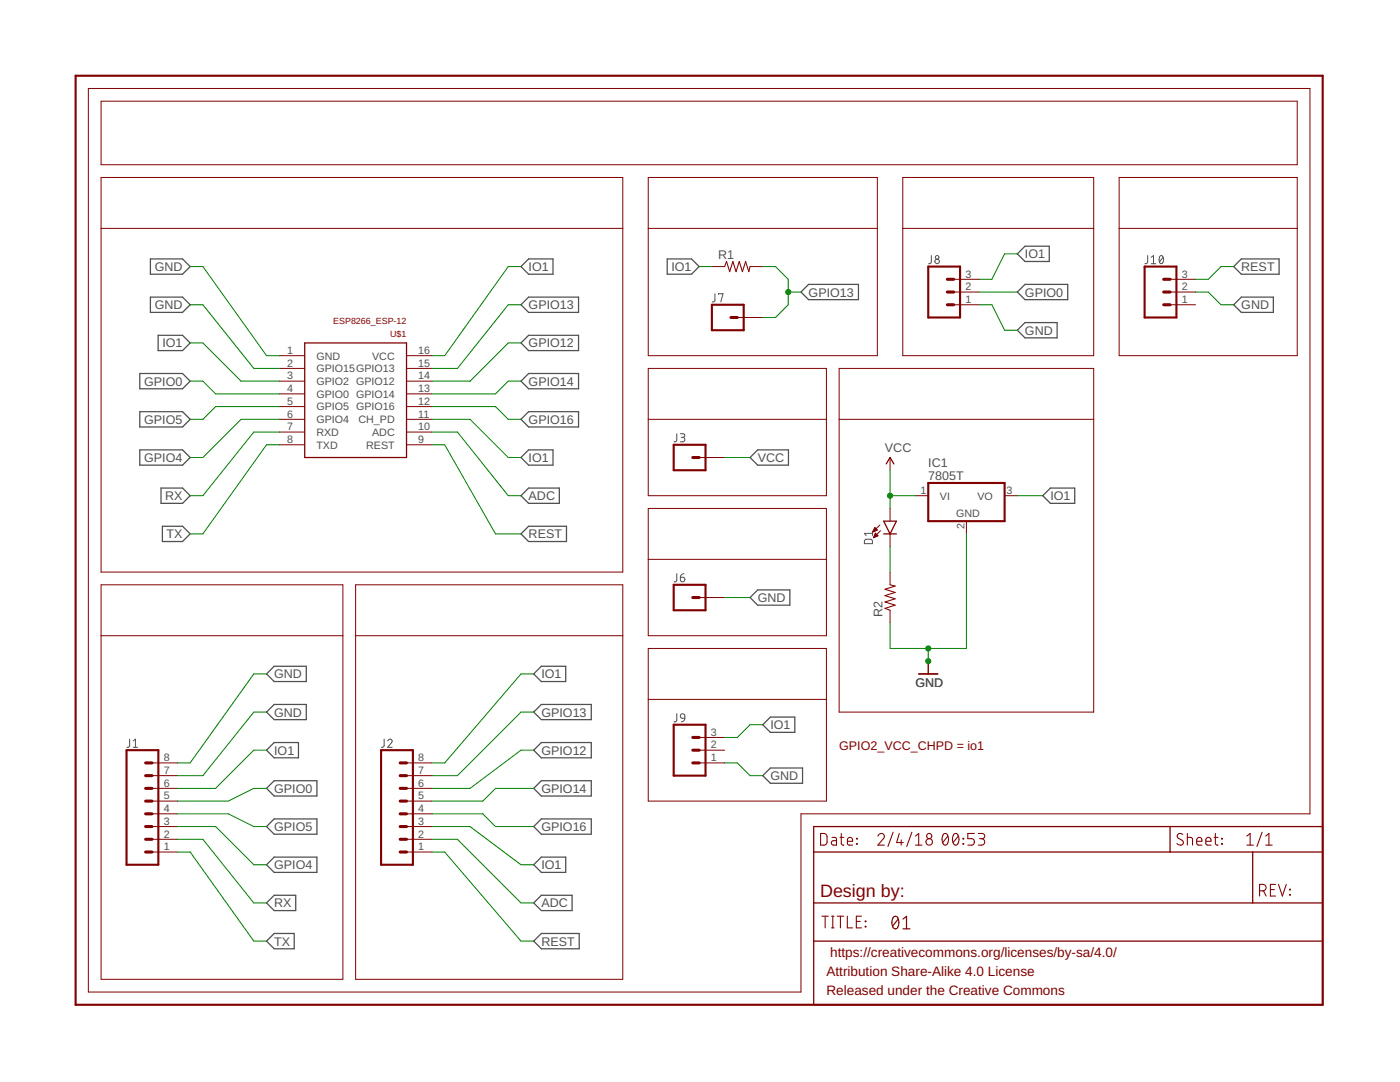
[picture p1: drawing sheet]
<svg xmlns="http://www.w3.org/2000/svg" width="279mm" height="216mm" viewBox="0 0 279 216" stroke-linecap="round" stroke-linejoin="round" font-family="sans-serif">
<g fill="none" stroke="#505050" stroke-width=".2">
<path d="M142.7 58.6v1.4l-.5 .2M143.4 58.8v-.2h.9l-.5 1.6M185.9 51l-.1 1.4-.5 .2M229 51v1.4l-.5 .2M229.7 52.6h1M229.7 51.4l.5-.4v1.6M231.5 51.1l.3-.1a.95 .95 0 0 1 0 1.6 1.04 1.04 0 0 1-.3-1.5zM232.1 51.4l-.7 .9M135.1 86.6l-.1 1.3-.1 .2-.4 .1M135.8 86.6h.5a.36 .36 0 0 1 .4 .3 .36 .36 0 0 1-.4 .4h-.3M136.2 87.3a.44 .44 0 0 1 .5 .4 .44 .44 0 0 1-.5 .5h-.4M135.1 114.5l-.1 1.4-.1 .2h-.4"/>
<path d="M135.8 115.2h.5a.45 .45 0 0 1 .4 .5 .45 .45 0 0 1-.5 .4 .45 .45 0 0 1-.4-.4zM136.5 114.5l-.6 .3-.1 .4M172.6 107.7l1.2-.1 .3 .3v.6h-1.6zM174.1 106v.9M174.1 106.4h-1.6l.4 .5M25.9 147.5l-.1 1.4-.1 .2h-.4M26.6 149.1h.9M26.6 147.8l.4-.3v1.6M76.7 147.5l-.1 1.4-.2 .2h-.3M77.4 147.8a.44 .44 0 0 1 .6-.3 .44 .44 0 0 1 .1 .7l-.7 .9h.9M135.1 142.4l-.1 1.4-.1 .2h-.4M135.9 142.5l.3-.1 .3 .1 .2 .8-.8-.1-.1-.3z"/>
<path d="M136.7 143.3l-.2 .4-.5 .3"/>
<circle cx="187" cy="51.3" r=".36"/>
<circle cx="187" cy="52.2" r=".44"/>
</g>
<g fill="none" stroke="#505050" stroke-width=".25">
<path d="M30 51.7h6.4l1.6 1.5-1.6 1.5h-6.4zM30 59.3h6.4l1.6 1.5-1.6 1.5h-6.4zM104 53.2l1.5-1.5h4.9v3h-4.9zM133.2 51.7h4.8l1.5 1.5-1.5 1.5h-4.8zM161.4 56.7h9.9v3.1h-9.9l-1.5-1.5zM203 50.7l1.6-1.6h4.8v3.1h-4.8zM203 58.3l1.6-1.6h8.5v3.1h-8.5zM246.2 53.2l1.5-1.5h7.6v3h-7.6zM27.9 74.5h8.5l1.6 1.6-1.6 1.5h-8.5zM31.6 66.9h4.8l1.6 1.5-1.6 1.6h-4.8zM104 60.8l1.5-1.5h10v3h-10zM104 68.4l1.5-1.5h10v3.1h-10z"/>
<path d="M104 76.1l1.5-1.6h10v3.1h-10zM203 65.9l1.6-1.5h6.4v3h-6.4zM246.2 60.8l1.5-1.5h6.4v3h-6.4zM27.9 89.8h8.5l1.6 1.5-1.6 1.5h-8.5zM27.9 82.1h8.5l1.6 1.6-1.6 1.5h-8.5zM32.1 97.4h4.3l1.6 1.5-1.6 1.5h-4.3zM104 83.7l1.5-1.6h10v3.1h-10zM104 91.3l1.5-1.5h4.9v3h-4.9zM104 98.9l1.5-1.5h6.1v3h-6.1zM149.7 91.3l1.5-1.5h6.2v3h-6.2zM208.1 98.9l1.5-1.5h4.9v3h-4.9zM32.4 105h4l1.6 1.5-1.6 1.6h-4z"/>
<path d="M104 106.5l1.5-1.5h7.6v3.1h-7.6zM149.7 119.2l1.5-1.5h6.4v3.1h-6.4zM53.2 134.5l1.5-1.6h6.4v3.1h-6.4zM108 132.9h4.9v3.1h-4.9l-1.5-1.5zM53.2 142.1l1.5-1.5h6.4v3h-6.4zM53.2 149.7l1.5-1.5h4.9v3h-4.9zM53.2 157.3l1.5-1.5h8.5v3h-8.5zM108 140.6h10v3h-10l-1.5-1.5zM108 148.2h10v3h-10l-1.5-1.5zM108 155.8h10v3h-10l-1.5-1.5zM153.8 153.2h6.4v3.1h-6.4l-1.6-1.5zM153.8 143.1h4.8v3h-4.8l-1.6-1.5z"/>
<path d="M53.2 164.9l1.5-1.5h8.5v3.1h-8.5zM54.7 171h8.5v3.1h-8.5l-1.5-1.5zM106.5 172.6l1.5-1.6h4.9v3.1h-4.9zM108 163.4h10v3.1h-10l-1.5-1.6zM108 178.6h6.2v3.1h-6.2l-1.5-1.5zM53.2 187.8l1.5-1.5h4v3h-4zM53.2 180.2l1.5-1.6h4.3v3.1h-4.3zM108 186.3h7.6v3h-7.6l-1.5-1.5z"/>
</g>
<g fill="none" stroke="#800000" stroke-width=".2">
<path d="M17.6 17.7h243.8v144.7h-101.5v35.6h-142.3zM20.2 20.2h238.7v12.7h-238.7zM20.2 35.4h104.1v78.8h-104.1zM129.4 35.4h45.7v35.6h-45.7zM180.2 35.4h38.1v35.6h-38.1zM223.4 35.4h35.5v35.6h-35.5zM20.2 45.6h104.1M129.4 45.6h45.7M142.1 53.2h2.5M149.7 53.2h2.5M180.2 45.6h38.1M190.3 58.3h5.1"/>
<path d="M190.3 55.7h5.1M223.4 45.6h35.5M233.5 58.3h5.1M233.5 55.7h5.1M55.7 71h5.1M55.7 73.5h5.1M55.7 76.1h5.1M55.7 78.6h5.1M81.1 71h5.1M81.1 73.5h5.1M81.1 76.1h5.1M81.1 78.6h5.1"/>
<path d="M129.4 73.5h35.5v25.4h-35.5zM147.2 63.4h5M167.5 73.5h50.8v68.6h-50.8zM190.3 60.8h5.1M233.5 60.8h5.1M55.7 83.7h5.1M55.7 81.1h5.1M55.7 86.2h5.1M55.7 88.8h5.1M81.1 83.7h5.1M81.1 81.1h5.1M81.1 86.2h5.1"/>
<path d="M81.1 88.8h5.1M129.4 83.7h35.5M139.5 91.3h5.1M167.5 83.7h50.8M177.6 91.3v2.5M182.7 98.9h2.6M200.5 98.9h2.5M20.2 116.7h48.2v78.7h-48.2zM71 116.7h53.3v78.7h-53.3zM129.4 101.5h35.5v25.4h-35.5zM129.4 111.6h35.5M139.5 119.2h5.1"/>
<path d="M174.2 106h.3M174.3 105.9h.4M174.3 105.8h.7M174.3 107.3h.1M174.4 105.7h.6M174.4 107.1h.3M174.5 105.6h.4M174.5 107h.5M174.5 105.4h.3M174.5 106.9h.7M174.6 105.3h.1M174.6 106.8h.5"/>
<path d="M174.6 105.3l.5 .5-.9 .4zM174.6 106.6h.3M174.6 106.5h.2M174.7 106.4l-.4 .9M174.7 106.4l.5 .5-.9 .4M174.7 106.4h.1M175.6 104.8l-1.4 1.4M175.7 105.9l-1.4 1.4M177.6 101.5v2.5M177.6 106.5v2.6M177.6 114.2v2.5M192.9 104v2.5"/>
<path d="M20.2 126.9h48.2M71 126.9h53.3M129.4 129.4h35.5v30.5h-35.5zM129.4 139.6h35.5M177.6 121.8v2.5M185.3 131.9v2.6M30.3 159.9h5.1M30.3 157.3h5.1M30.3 154.8h5.1M30.3 152.2h5.1M81.1 159.9h5.1M81.1 157.3h5.1"/>
<path d="M81.1 154.8h5.1M81.1 152.2h5.1M139.5 152.2h5.1M139.5 149.7h5.1M139.5 147.2h5.1M30.3 162.4h5.1M30.3 170h5.1M30.3 167.5h5.1M30.3 164.9h5.1M81.1 162.4h5.1M81.1 170h5.1M81.1 167.5h5.1"/>
<path d="M81.1 164.9h5.1"/>
</g>
<g fill="none" stroke="#800000" stroke-width=".21">
<path d="M144.6 53.2l.4-1 .6 2 .7-2 .6 2 .6-2 .7 2 .6-2 .6 2 .3-1M177.6 116.7l1 .2-2 .7 2 .6-2 .7 2 .6-2 .6 2 .7-2 .6 1 .4M163.8 166.3h.8l.4 .5v1.4l-.4 .4h-.8zM166 167.1h.7l.2 .2v1.3h-.5a.44 .44 0 0 1-.5-.4 .44 .44 0 0 1 .5-.5h.5M167.6 167.1h.8M167.9 166.3v2.1l.5 .2M169.1 167.9h1.1a.55 .55 0 0 0-.4-.8 .55 .55 0 0 0-.7 .5l.1 .9 1 .1M171 167.3l.1 .1zM171 168.3l.1 .1zM175.2 166.8a.64 .64 0 0 1 .9-.5 .64 .64 0 0 1 .2 1l-1.1 1.3h1.3M178.2 166.1l-1 2.8M179.5 166.3l-.6 1.8h1.4"/>
<path d="M179.9 167.6v1M182 166.1l-1 2.8M182.7 168.6h1.3M182.7 166.8l.6-.5v2.3M188.4 166.4a.66 .66 0 0 1 .7 .1 .66 .66 0 0 1 .2 .7 .98 .98 0 0 1-.8 1.4 1.64 1.64 0 0 1-.1-2.2zM189.2 166.8l-1.1 1.3M190.5 166.4a.67 .67 0 0 1 .7 .1 .67 .67 0 0 1 .2 .7 1 1 0 0 1-.8 1.4 1.59 1.59 0 0 1-.1-2.2zM191.3 166.8l-1.1 1.3M192.2 168.3l.1 .1zM192.2 167.3l.1 .1zM194.4 166.3h-1.3v1h.8a.66 .66 0 0 1 .5 .7 .66 .66 0 0 1-.5 .6h-.8M195.2 166.3h.8a.52 .52 0 0 1 .5 .5 .52 .52 0 0 1-.5 .5h-.5"/>
<path d="M195.9 167.3a.65 .65 0 0 1 .6 .7 .65 .65 0 0 1-.6 .6h-.7M236.1 166.5a.58 .58 0 0 0-.9-.1 .58 .58 0 0 0 0 .9l.7 .4a.58 .58 0 0 1 .1 .8 .58 .58 0 0 1-.9 0l-.2-.2M237 167.1l.9 .1 .1 .3v1.1M237 166.3v2.3M238.8 167.9h1.1a.55 .55 0 0 0-.4-.8 .55 .55 0 0 0-.7 .5l.2 .9 .9 .1M240.6 167.9h1.1a.55 .55 0 0 0-.4-.8 .55 .55 0 0 0-.7 .5l.1 .9 1 .1M242.3 167.1h.8M242.5 166.3v2l.3 .3h.3M243.8 168.3l.1 .1zM243.8 167.3l.1 .1zM248.8 168.6h1.3M248.8 166.8l.7-.5v2.3"/>
<path d="M251.4 177.8h.6a.65 .65 0 0 0 .7-.7 .65 .65 0 0 0-.7-.6h-.6v2.3M251.9 166.1l-1.1 2.8M252.2 177.8l.5 1M252.6 168.6h1.3M252.6 166.8l.6-.5v2.3M253.5 177.5h.8M254.6 176.5h-1.1v2.3h1.1M255.1 176.5l.8 2.3 .8-2.3M257.4 177.4l.1 .2zM257.4 178.5l.1 .1zM164 182.8h1.3M164.7 182.8v2.3"/>
<path d="M165.9 182.8h.6M165.9 185.1h.6M166.2 182.8v2.3M167.1 182.8h1.3M167.7 182.8v2.3M169.1 182.8v2.3h1M170.9 183.9h.8M171.9 182.8h-1v2.3h1M172.7 183.8l.1 .1zM172.7 184.8l.1 .2z"/>
<circle cx="185.4" cy="166.8" r=".52"/>
<circle cx="185.4" cy="168" r=".65"/>
</g>
<path d="M15.1 15.1h248.9v185.4h-248.9zM185.3 53.2h6.3v10.2h-6.3zM228.4 53.2h6.4v10.2h-6.4zM142.1 60.8h6.3v5.1h-6.3zM134.5 88.8h6.3v5h-6.3zM185.3 96.4h15.2v7.6h-15.2zM134.5 116.7h6.3v5.1h-6.3zM25.3 149.7h6.3v22.9h-6.3zM76.1 149.7h6.3v22.9h-6.3zM134.5 144.6h6.3v10.2h-6.3z" fill="none" stroke="#800000" stroke-width=".42"/>
<path d="M60.8 68.4h20.3v22.9h-20.3zM176.9 92.6l.7-1.3 .8 1.3M176.4 104h2.5l-1.3 2.5zM176.4 106.5h2.5M183.3 134.5h3.9M162.4 164.9h101.6v35.6h-101.6zM162.4 170h101.6M233.5 164.9v5.1M250 170v10.2M162.4 180.2h101.6M162.4 187.8h101.6" fill="none" stroke="#800000" stroke-width=".25"/>
<path d="M178.3 183a.59 .59 0 0 1 .7-.1 .59 .59 0 0 1 .3 .6 1.61 1.61 0 0 1-.4 1.8h-.2a1.18 1.18 0 0 1-.7-1.5zM179.3 183.4l-1.2 1.4M180.2 183.4l.7-.6v2.5M180.2 185.3h1.4" fill="none" stroke="#800000" stroke-width=".23"/>
<g fill="none" stroke="#800000" stroke-width=".61">
<path d="M189.1 55.7h1.2M189.1 58.3h1.2M232.2 55.7h1.3M232.2 58.3h1.3M145.9 63.4h1.3M189.1 60.8h1.2M232.2 60.8h1.3M138.3 91.3h1.2M138.3 119.2h1.2M29.1 159.9h1.2M29.1 157.3h1.2M29.1 154.8h1.2"/>
<path d="M29.1 152.2h1.2M79.9 159.9h1.2M79.9 157.3h1.2M79.9 154.8h1.2M79.9 152.2h1.2M138.3 152.2h1.2M138.3 147.2h1.2M138.3 149.7h1.2M29.1 164.9h1.2M29.1 167.5h1.2M29.1 170h1.2M29.1 162.4h1.2"/>
<path d="M79.9 164.9h1.2M79.9 167.5h1.2M79.9 170h1.2M79.9 162.4h1.2"/>
</g>
<g fill="none" stroke="#008000" stroke-width=".2">
<path d="M38 53.2h2.5l12.7 17.8h2.5M104 53.2h-2.6l-12.6 17.8h-2.6M139.5 53.2h2.6M152.2 53.2h2.6l2.5 2.5v5.1l-2.5 2.6h-2.6M157.3 58.3h2.6M195.4 58.3h7.6M203 50.7h-2.5l-2.5 5h-2.6M238.6 58.3h2.5l2.6 2.5h2.5M246.2 53.2h-2.5l-2.6 2.5h-2.5M38 60.8h2.5l10.2 12.7h5M38 68.4h2.5l7.6 7.7h7.6M38 76.1h2.5l2.5 2.5h12.7"/>
<path d="M104 60.8h-2.6l-10.1 12.7h-5.1M104 68.4h-2.6l-7.6 7.7h-7.6M104 76.1h-2.6l-2.5 2.5h-12.7M195.4 60.8h2.6l2.5 5.1h2.5M55.7 83.7h-7.6l-7.6 7.6h-2.5M55.7 81.1h-12.7l-2.5 2.6h-2.5M55.7 86.2h-5l-10.2 12.7h-2.5M55.7 88.8h-2.5l-12.7 17.7h-2.5M86.2 83.7h7.6l7.6 7.6h2.6M86.2 81.1h12.7l2.5 2.6h2.6M86.2 86.2h5.1l10.1 12.7h2.6M86.2 88.8h2.6l10.1 17.7h5.1"/>
<path d="M144.6 91.3h5.1M177.6 93.8v7.7M177.6 98.9h5.1M203 98.9h5.1M144.6 119.2h5.1M177.6 109.1v5.1M192.9 106.5v22.9h-15.3v-5.1M53.2 134.5h-2.5l-12.7 17.7h-2.6M106.5 134.5h-2.5l-15.2 17.7h-2.6M185.3 129.4v2.5M53.2 142.1h-2.5l-10.2 12.7h-5.1M53.2 149.7h-2.5l-7.7 7.6h-7.6"/>
<path d="M53.2 157.3h-2.5l-5.1 2.6h-10.2M106.5 142.1h-2.5l-12.7 12.7h-5.1M106.5 149.7h-2.5l-10.2 7.6h-7.6M106.5 157.3h-7.6l-2.5 2.6h-10.2M144.6 152.2h2.6l2.5 2.6h2.5M152.2 144.6h-2.5l-2.5 2.6h-2.6M35.4 164.9h7.6l7.7 7.7h2.5M35.4 162.4h10.2l5.1 2.5h2.5M35.4 167.5h5.1l10.2 12.7h2.5M35.4 170h2.6l12.7 17.8h2.5M86.2 164.9h7.6l10.2 7.7h2.5M86.2 162.4h10.2l2.5 2.5h7.6"/>
<path d="M86.2 167.5h5.1l12.7 12.7h2.5M86.2 170h2.6l15.2 17.8h2.5"/>
</g>
<g fill="#008000" stroke="#008000" stroke-width=".2">
<circle cx="185.3" cy="131.9" r=".51"/>
<circle cx="185.3" cy="129.4" r=".51"/>
<circle cx="157.3" cy="58.3" r=".51"/>
<circle cx="177.6" cy="98.9" r=".51"/>
</g>
<text font-size="3.6" fill="#800000" x="163.7" y="178.9">Design by:</text>
<g font-size="2.7" fill="#800000">
<text x="165.7" y="191">https://creativecommons.org/licenses/by-sa/4.0/</text>
<text x="164.9" y="194.8">Attribution Share-Alike 4.0 License</text>
<text x="164.9" y="198.6">Released under the Creative Commons</text>
</g>
<g font-size="2.5" fill="#505050">
<text x="143.3" y="51.7">R1</text>
<text x="204.6" y="51.5">IO1</text>
<text x="30.9" y="54.1">GND</text>
<text x="105.5" y="54.1">IO1</text>
<text x="134" y="54.1">IO1</text>
<text x="161.4" y="59.2">GPIO13</text>
<text x="204.6" y="59.2">GPIO0</text>
<text x="247.7" y="54.1">REST</text>
<text x="30.9" y="61.7">GND</text>
<text x="105.5" y="61.7">GPIO13</text>
<text x="247.7" y="61.7">GND</text>
<text x="32.4" y="69.3">IO1</text>
<text x="105.5" y="69.3">GPIO12</text>
<text x="204.6" y="66.8">GND</text>
<text x="28.8" y="76.9">GPIO0</text>
<text x="105.5" y="76.9">GPIO14</text>
<text x="28.8" y="84.6">GPIO5</text>
<text x="105.5" y="84.6">GPIO16</text>
<text x="28.8" y="92.2">GPIO4</text>
<text x="105.5" y="92.2">IO1</text>
<text x="151.2" y="92.2">VCC</text>
<text x="176.6" y="90.3">VCC</text>
<text x="185.2" y="95.7">7805T</text>
<text x="185.2" y="93.2">IC1</text>
<text x="33" y="99.8">RX</text>
<text x="105.5" y="99.8">ADC</text>
<text x="209.6" y="99.8">IO1</text>
<text x="33.2" y="107.4">TX</text>
<text x="105.5" y="107.4">REST</text>
<text x="151.2" y="120.1">GND</text>
<text x="176.1" y="123" transform="rotate(-90 176.1 123)">R2</text>
<text x="54.7" y="135.4">GND</text>
<text x="108" y="135.4">IO1</text>
<text x="182.7" y="137">GND</text>
<text x="54.7" y="143">GND</text>
<text x="108" y="143">GPIO13</text>
<text x="153.8" y="145.5">IO1</text>
<text x="54.7" y="150.6">IO1</text>
<text x="108" y="150.6">GPIO12</text>
<text x="153.8" y="155.7">GND</text>
<text x="54.7" y="158.2">GPIO0</text>
<text x="108" y="158.2">GPIO14</text>
<text x="54.7" y="165.8">GPIO5</text>
<text x="108" y="165.8">GPIO16</text>
<text x="54.7" y="173.4">GPIO4</text>
<text x="108" y="173.4">IO1</text>
<text x="54.7" y="181.1">RX</text>
<text x="108" y="181.1">ADC</text>
<text x="54.7" y="188.7">TX</text>
<text x="108" y="188.7">REST</text>
</g>
<text font-size="2.5" fill="#800000" x="167.5" y="149.7">GPIO2_VCC_CHPD = io1</text>
<g font-size="2.1" fill="#505050">
<text x="192.7" y="57.9">2</text>
<text x="192.7" y="55.4">3</text>
<text x="235.8" y="57.9">2</text>
<text x="235.8" y="55.4">3</text>
<text x="192.7" y="60.5">1</text>
<text x="235.8" y="60.5">1</text>
<text x="57.3" y="70.6">1</text>
<text x="63.1" y="71.7">GND</text>
<text x="74.3" y="71.7">VCC</text>
<text x="83.5" y="70.6">16</text>
<text x="57.3" y="73.2">2</text>
<text x="57.3" y="75.7">3</text>
<text x="63.1" y="74.3">GPIO15GPIO13</text>
<text x="63.1" y="76.8">GPIO2 GPIO12</text>
<text x="83.5" y="75.7">14</text>
<text x="83.5" y="73.2">15</text>
<text x="57.3" y="78.2">4</text>
<text x="57.3" y="80.8">5</text>
<text x="57.3" y="83.3">6</text>
<text x="63.1" y="79.4">GPIO0 GPIO14</text>
<text x="63.1" y="81.9">GPIO5 GPIO16</text>
<text x="83.5" y="83.3">11</text>
<text x="83.5" y="80.8">12</text>
<text x="83.5" y="78.2">13</text>
<text x="57.3" y="85.9">7</text>
<text x="57.3" y="88.4">8</text>
<text x="63.1" y="84.4">GPIO4</text>
<text x="63.1" y="87">RXD</text>
<text x="63.1" y="89.5">TXD</text>
<text x="71.5" y="84.4">CH_PD</text>
<text x="73.1" y="89.5">REST</text>
<text x="74.3" y="87">ADC</text>
<text x="83.5" y="88.4">9</text>
<text x="83.5" y="85.9">10</text>
<text x="183.7" y="98.6">1</text>
<text x="187.6" y="99.7">VI</text>
<text x="195.1" y="99.7">VO</text>
<text x="200.8" y="98.6">3</text>
<text x="190.8" y="103.2">GND</text>
<text x="192.5" y="105.5" transform="rotate(-90 192.5 105.5)">2</text>
<text x="141.9" y="149.3">2</text>
<text x="141.9" y="146.8">3</text>
<text x="32.7" y="154.4">7</text>
<text x="32.7" y="151.9">8</text>
<text x="83.5" y="154.4">7</text>
<text x="83.5" y="151.9">8</text>
<text x="141.9" y="151.9">1</text>
<text x="32.7" y="159.5">5</text>
<text x="32.7" y="157">6</text>
<text x="83.5" y="159.5">5</text>
<text x="83.5" y="157">6</text>
<text x="32.7" y="167.1">2</text>
<text x="32.7" y="164.6">3</text>
<text x="32.7" y="162">4</text>
<text x="83.5" y="167.1">2</text>
<text x="83.5" y="164.6">3</text>
<text x="83.5" y="162">4</text>
<text x="32.7" y="169.7">1</text>
<text x="83.5" y="169.7">1</text>
</g>
<g font-size="1.8" fill="#800000">
<text x="66.5" y="64.6">ESP8266_ESP-12</text>
<text x="77.9" y="67.2">U$1</text>
</g>
</svg>
